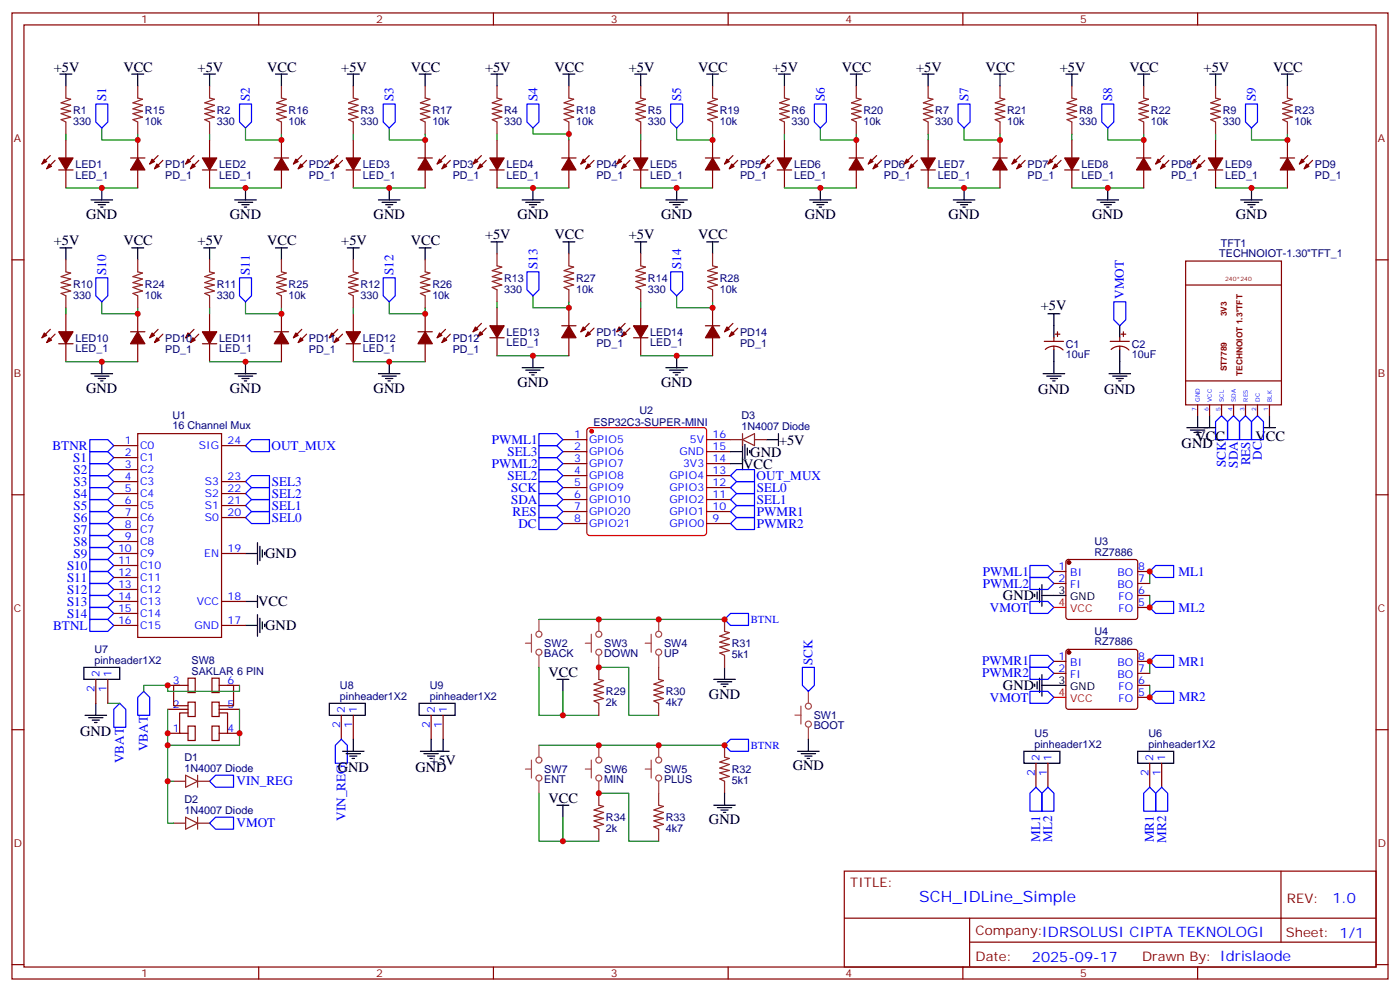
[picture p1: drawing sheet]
<svg xmlns="http://www.w3.org/2000/svg" width="412mm" height="292mm" viewBox="0 0 412 292" stroke-linecap="round" stroke-linejoin="round" font-family="sans-serif">
<g fill="none" stroke="#870000" stroke-width=".35">
<path d="M3.5 3.8h405.4v284.3h-405.4zM7.1 7.3h398.2v277.3h-398.2zM76.2 3.8v3.5M145.3 3.8v3.5M214.5 3.8v3.5M283.6 3.8v3.5M352.8 3.8v3.5M14.8 45.8l-2.5 2.5M16.2 47.2l-2.4 2.5M17.3 50h4.2M19.4 41.2v5.3M19.4 50v5.3"/>
<path d="M38.5 46.5h4.2M40.6 41.2v5.3M40.6 50v5.3M46.6 45.8l-2.5 2.5M48 47.2l-2.5 2.5M57.1 45.8l-2.4 2.5M58.6 47.2l-2.5 2.5M59.6 50h4.3M61.7 41.2v5.3M61.7 50v5.3M80.8 46.5h4.2M82.9 41.2v5.3"/>
<path d="M82.9 50v5.3M88.9 45.8l-2.5 2.5M90.3 47.2l-2.5 2.5M99.5 45.8l-2.5 2.5M100.9 47.2l-2.5 2.5M102 50h4.2M104.1 41.2v5.3M104.1 50v5.3M123.1 46.5h4.3M125.2 41.2v5.3M125.2 50v5.3M131.2 45.8l-2.4 2.5"/>
<path d="M132.6 47.2l-2.4 2.5M141.8 45.8l-2.5 2.5M143.2 47.2l-2.4 2.5M144.3 50h4.2M146.4 41.2v5.3M146.4 50v5.3M165.5 46.5h4.2M167.6 41.2v5.3M167.6 50v5.3M173.6 45.8l-2.5 2.5M175 47.2l-2.5 2.5M184.1 45.8l-2.4 2.5"/>
<path d="M185.6 47.2l-2.5 2.5M186.6 50h4.3M188.7 41.2v5.3M188.7 50v5.3M207.8 46.5h4.2M209.9 41.2v5.3M209.9 50v5.3M215.9 45.8l-2.5 2.5M217.3 47.2l-2.5 2.5M226.5 45.8l-2.5 2.5M227.9 47.2l-2.5 2.5M229 50h4.2"/>
<path d="M231.1 41.2v5.3M231.1 50v5.3M250.1 46.5h4.3M252.2 41.2v5.3M252.2 50v5.3M258.2 45.8l-2.4 2.5M259.6 47.2l-2.4 2.5M268.8 45.8l-2.5 2.5M270.2 47.2l-2.4 2.5M271.3 50h4.2M273.4 41.2v5.3M273.4 50v5.3"/>
<path d="M292.5 46.5h4.2M294.6 41.2v5.3M294.6 50v5.3M300.6 45.8l-2.5 2.5M302 47.2l-2.5 2.5M311.1 45.8l-2.4 2.5M312.6 47.2l-2.5 2.5M313.6 50h4.3M315.7 41.2v5.3M315.7 50v5.3M334.8 46.5h4.2M336.9 41.2v5.3"/>
<path d="M336.9 50v5.3M342.9 45.8l-2.5 2.5M344.3 47.2l-2.5 2.5M353.5 45.8l-2.5 2.5M354.9 47.2l-2.5 2.5M356 50h4.2M358.1 41.2v5.3M358.1 50v5.3M377.1 46.5h4.3M379.2 41.2v5.3M379.2 50v5.3M385.2 45.8l-2.4 2.5"/>
<path d="M386.6 47.2l-2.4 2.5M3.5 76.5h3.6M349.2 76.8h28.3v42.4h-28.3zM405.3 76.5h3.6M14.8 96.9l-2.5 2.5M16.2 98.4l-2.4 2.4M19.4 92.4v5.2M38.5 97.6h4.2M40.6 92.4v5.2M46.6 96.9l-2.5 2.5M48 98.4l-2.5 2.4M57.1 96.9l-2.4 2.5"/>
<path d="M58.6 98.4l-2.5 2.4M61.7 92.4v5.2M80.8 97.6h4.2M82.9 92.4v5.2M88.9 96.9l-2.5 2.5M90.3 98.4l-2.5 2.4M99.5 96.9l-2.5 2.5M100.9 98.4l-2.5 2.4M104.1 92.4v5.2M123.1 97.6h4.3M125.2 92.4v5.2M131.2 96.9l-2.4 2.5"/>
<path d="M132.6 98.4l-2.4 2.4M141.8 95.2l-2.5 2.4M143.2 96.6l-2.4 2.5M144.3 99.4h4.2M146.4 90.6v5.3M146.4 99.4v5.3M165.5 95.9h4.2M167.6 90.6v5.3M167.6 99.4v5.3M173.6 95.2l-2.5 2.4M175 96.6l-2.5 2.5M184.1 95.2l-2.4 2.4"/>
<path d="M185.6 96.6l-2.5 2.5M186.6 99.4h4.3M188.7 90.6v5.3M188.7 99.4v5.3M207.8 95.9h4.2M209.9 90.6v5.3M209.9 99.4v5.3M215.9 95.2l-2.5 2.4M217.3 96.6l-2.5 2.5M310.4 99.4v1.1M310.8 98.4h1.4M311.5 97.6v1.5"/>
<path d="M329.8 99.4v1.1M330.2 98.4h1.4M330.9 97.6v1.5M349.2 83.9h28.3M17.3 101.2h4.2M19.4 101.2v5.3M40.6 101.2v5.3M59.6 101.2h4.3M61.7 101.2v5.3M82.9 101.2v5.3M102 101.2h4.2M104.1 101.2v5.3"/>
<path d="M125.2 101.2v5.3M307.6 100.5h5.7M307.9 102.9a3.8 3.8 0 0 1 5.3 .1M310.4 101.9v1M327 100.5h5.7M327.3 102.9a3.8 3.8 0 0 1 5.3 .1M329.8 101.9v1M349.2 112.1h28.3M352.8 119.2v3.1M356.3 119.2v3.1M359.8 119.2v3.1M363.4 119.2v3.1"/>
<path d="M366.9 119.2v3.1M370.4 119.2v3.1M373.9 119.2v3.1M33.5 131.2h7.1M33.5 134.7h7.1M33.5 138.2h7.1M65.3 131.2h7M165.8 129.4h7.1M165.8 132.9h7.1M165.8 136.5h7.1M165.8 140h7.1M208.1 129.4h7.1"/>
<path d="M208.1 132.9h7.1M208.1 136.5h7.1M208.1 140h7.1M3.5 145.6h3.6M33.5 141.7h7.1M33.5 145.3h7.1M33.5 148.8h7.1M33.5 152.3h7.1M33.5 155.9h7.1M33.5 159.4h7.1M65.3 141.7h7M65.3 145.3h7"/>
<path d="M65.3 148.8h7M65.3 152.3h7M165.8 143.5h7.1M165.8 147h7.1M165.8 150.6h7.1M165.8 154.1h7.1M208.1 143.5h7.1M208.1 147h7.1M208.1 150.6h7.1M208.1 154.1h7.1M405.3 145.6h3.6M33.5 162.9h7.1"/>
<path d="M33.5 166.4h7.1M33.5 170h7.1M33.5 173.5h7.1M33.5 177h7.1M65.3 162.9h7M65.3 177h7M310.4 168.2h3.6M310.4 171.7h3.6M314.2 164.9l.5-.2h19.7l.5 .2 .2 .5v16.2l-.2 .5-.5 .2h-19.7l-.5-.2-.2-.5v-16.2zM335.1 168.2h3.6M335.1 171.7h3.6M335.1 178.8h3.6"/>
<path d="M335.1 175.3h3.6M28.2 200v7M31.7 200v7M33.5 180.6h7.1M33.5 184.1h7.1M55.4 199.6h2.1v4.2h-2.1zM62.4 199.6h2.2v4.2h-2.2zM65.3 184.1h7M310.4 194.7h3.6M310.4 198.2h3.6M314.2 191.3l.5-.2h19.7l.5 .2 .2 .5v16.3l-.2 .5-.5 .2h-19.7l-.5-.3-.2-.4v-16.3zM335.1 194.7h3.6"/>
<path d="M335.1 198.2h3.6M3.5 214.8h3.6M49.4 208.8h6M49.4 201.7h3.5M49.4 215.8h3.5M55.4 206.7h2.1v4.2h-2.1zM55.4 213.7h2.1v4.2h-2.1zM55.4 201.7h-4.2v6h4.2M55.4 209.8h-2.5v6h2.5M62.4 213.7h2.2v4.2h-2.2zM62.4 206.7h2.2v4.2h-2.2zM64.6 209.8h2.4v6h-2.4"/>
<path d="M64.6 201.7h4.2v6h-4.2M64.6 208.8h6M67 201.7h3.6M67 215.8h3.6M100.5 210.5v7.1M104.1 210.5v7.1M127 210.5v7.1M130.5 210.5v7.1M335.1 201.7h3.6M335.1 205.2h3.6M405.3 214.8h3.6M305.2 224.6v7.1"/>
<path d="M308.7 224.6v7.1M338.7 224.6v7.1M342.2 224.6v7.1M248.7 256.4h156.6v28.2h-156.6zM377.3 256.4v20.9M248.7 270.2h156.5M285.6 277.3h119.6M285.6 270.2v14.2M3.5 283.9h3.6M76.2 284.6v3.5M145.3 284.6v3.5M214.5 284.6v3.5"/>
<path d="M283.6 284.6v3.5M352.8 284.6v3.5M405.3 283.9h3.6"/>
</g>
<g fill="#870000" stroke="#870000" stroke-width=".35">
<path d="M17.3 46.5h4.2l-2.1 3.5z"/>
<path d="M14.5 48.3l.7 .7-1.4 .7z"/>
<path d="M13.1 46.8l.7 .8-1.5 .7z"/>
<path d="M59.6 46.5h4.3l-2.2 3.5z"/>
<path d="M56.8 48.3l.7 .7-1.4 .7z"/>
<path d="M55.4 46.8l.7 .8-1.4 .7z"/>
<path d="M102 46.5h4.2l-2.1 3.5z"/>
<path d="M99.1 48.3l.7 .7-1.4 .7z"/>
<path d="M97.7 46.8l.7 .8-1.4 .7z"/>
<path d="M144.3 46.5h4.2l-2.1 3.5z"/>
<path d="M141.5 48.3l.7 .7-1.4 .7z"/>
<path d="M140.1 46.8l.7 .8-1.5 .7z"/>
<path d="M186.6 46.5h4.3l-2.2 3.5z"/>
<path d="M183.8 48.3l.7 .7-1.4 .7z"/>
<path d="M182.4 46.8l.7 .8-1.4 .7z"/>
<path d="M229 46.5h4.2l-2.1 3.5z"/>
<path d="M226.1 48.3l.7 .7-1.4 .7z"/>
<path d="M224.7 46.8l.7 .8-1.4 .7z"/>
<path d="M271.3 46.5h4.2l-2.1 3.5z"/>
<path d="M268.5 48.3l.7 .7-1.4 .7z"/>
<path d="M267.1 46.8l.7 .8-1.5 .7z"/>
<path d="M313.6 46.5h4.3l-2.2 3.5z"/>
<path d="M310.8 48.3l.7 .7-1.4 .7z"/>
<path d="M309.4 46.8l.7 .8-1.4 .7z"/>
<path d="M356 46.5h4.2l-2.1 3.5z"/>
<path d="M353.1 48.3l.7 .7-1.4 .7z"/>
<path d="M351.7 46.8l.7 .8-1.4 .7z"/>
<path d="M17.3 97.6h4.2l-2.1 3.6z"/>
<path d="M14.5 99.4l.7 .7-1.4 .7z"/>
<path d="M13.1 98l.7 .7-1.5 .7z"/>
<path d="M59.6 97.6h4.3l-2.2 3.6z"/>
<path d="M56.8 99.4l.7 .7-1.4 .7z"/>
<path d="M55.4 98l.7 .7-1.4 .7z"/>
<path d="M102 97.6h4.2l-2.1 3.6z"/>
<path d="M99.1 99.4l.7 .7-1.4 .7z"/>
<path d="M97.7 98l.7 .7-1.4 .7z"/>
<path d="M144.3 95.9h4.2l-2.1 3.5z"/>
<path d="M141.5 97.6l.7 .8-1.4 .7z"/>
<path d="M140.1 96.2l.7 .7-1.5 .7z"/>
<path d="M186.6 95.9h4.3l-2.2 3.5z"/>
<path d="M183.8 97.6l.7 .8-1.4 .7z"/>
<path d="M182.4 96.2l.7 .7-1.4 .7z"/>
<path d="M40.6 46.5l2.1 3.5h-4.2z"/>
<path d="M46.2 48.3l.7 .7-1.4 .7z"/>
<path d="M44.8 46.8l.7 .8-1.4 .7z"/>
<path d="M82.9 46.5l2.1 3.5h-4.2z"/>
<path d="M88.5 48.3l.8 .7-1.5 .7z"/>
<path d="M87.1 46.8l.7 .8-1.4 .7z"/>
<path d="M125.2 46.5l2.2 3.5h-4.3z"/>
<path d="M130.9 48.3l.7 .7-1.4 .7z"/>
<path d="M129.5 46.8l.7 .8-1.4 .7z"/>
<path d="M167.6 46.5l2.1 3.5h-4.2z"/>
<path d="M173.2 48.3l.7 .7-1.4 .7z"/>
<path d="M171.8 46.8l.7 .8-1.4 .7z"/>
<path d="M209.9 46.5l2.1 3.5h-4.2z"/>
<path d="M215.5 48.3l.8 .7-1.5 .7z"/>
<path d="M214.1 46.8l.7 .8-1.4 .7z"/>
<path d="M252.2 46.5l2.2 3.5h-4.3z"/>
<path d="M257.9 48.3l.7 .7-1.4 .7z"/>
<path d="M256.5 46.8l.7 .8-1.4 .7z"/>
<path d="M294.6 46.5l2.1 3.5h-4.2z"/>
<path d="M300.2 48.3l.7 .7-1.4 .7z"/>
<path d="M298.8 46.8l.7 .8-1.4 .7z"/>
<path d="M336.9 46.5l2.1 3.5h-4.2z"/>
<path d="M342.5 48.3l.8 .7-1.5 .7z"/>
<path d="M341.1 46.8l.7 .8-1.4 .7z"/>
<path d="M379.2 46.5l2.2 3.5h-4.3z"/>
<path d="M384.9 48.3l.7 .7-1.4 .7z"/>
<path d="M383.5 46.8l.7 .8-1.4 .7z"/>
<path d="M40.6 97.6l2.1 3.6h-4.2z"/>
<path d="M46.2 99.4l.7 .7-1.4 .7z"/>
<path d="M44.8 98l.7 .7-1.4 .7z"/>
<path d="M82.9 97.6l2.1 3.6h-4.2z"/>
<path d="M88.5 99.4l.8 .7-1.5 .7z"/>
<path d="M87.1 98l.7 .7-1.4 .7z"/>
<path d="M125.2 97.6l2.2 3.6h-4.3z"/>
<path d="M130.9 99.4l.7 .7-1.4 .7z"/>
<path d="M129.5 98l.7 .7-1.4 .7z"/>
<path d="M167.6 95.9l2.1 3.5h-4.2z"/>
<path d="M173.2 97.6l.7 .8-1.4 .7z"/>
<path d="M171.8 96.2l.7 .7-1.4 .7z"/>
<path d="M209.9 95.9l2.1 3.5h-4.2z"/>
<path d="M215.5 97.6l.8 .8-1.5 .7z"/>
<path d="M214.1 96.2l.7 .7-1.4 .7z"/>
<circle cx="314.9" cy="165.6" r=".53"/>
<circle cx="314.9" cy="192" r=".53"/>
</g>
<g fill="none" stroke="#000" stroke-width=".35">
<path d="M17.6 21.8h3.6M19.4 21.8v3.5M38.8 21.8h3.5M40.6 21.8v3.5M60 21.8h3.5M61.7 21.8v3.5M81.1 21.8h3.6M82.9 21.8v3.5M102.3 21.8h3.5M104.1 21.8v3.5M123.5 21.8h3.5M125.2 21.8v3.5"/>
<path d="M144.6 21.8h3.6M146.4 21.8v3.5M165.8 21.8h3.5M167.6 21.8v3.5M187 21.8h3.5M188.7 21.8v3.5M208.1 21.8h3.6M209.9 21.8v3.5M229.3 21.8h3.5M231.1 21.8v3.5M250.5 21.8h3.5M252.2 21.8v3.5"/>
<path d="M271.6 21.8h3.6M273.4 21.8v3.5M292.8 21.8h3.5M294.6 21.8v3.5M314 21.8h3.5M315.7 21.8v3.5M335.1 21.8h3.6M336.9 21.8v3.5M356.3 21.8h3.5M358.1 21.8v3.5M377.5 21.8h3.5M379.2 21.8v3.5"/>
<path d="M26.8 58.8h6.4M27.9 59.5h4.2M30 55.3v3.5M69.1 58.8h6.4M70.2 59.5h4.2M72.3 55.3v3.5M111.5 58.8h6.3M112.5 59.5h4.3M114.7 55.3v3.5M153.8 58.8h6.4M154.9 59.5h4.2M157 55.3v3.5"/>
<path d="M196.1 58.8h6.4M197.2 59.5h4.2M199.3 55.3v3.5M238.5 58.8h6.3M239.5 59.5h4.3M241.7 55.3v3.5M280.8 58.8h6.4M281.9 59.5h4.2M284 55.3v3.5M323.1 58.8h6.4M324.2 59.5h4.2M326.3 55.3v3.5"/>
<path d="M365.5 58.8h6.3M366.5 59.5h4.3M368.7 55.3v3.5M17.6 73h3.6M19.4 73v3.5M28.9 60.3h2.1M29.6 61h.7M38.8 73h3.5M40.6 73v3.5M60 73h3.5M61.7 73v3.5M71.3 60.3h2.1"/>
<path d="M72 61h.7M81.1 73h3.6M82.9 73v3.5M102.3 73h3.5M104.1 73v3.5M113.6 60.3h2.1M114.3 61h.7M123.5 73h3.5M125.2 73v3.5M144.6 71.2h3.6M146.4 71.2v3.5M155.9 60.3h2.1"/>
<path d="M156.6 61h.7M165.8 71.2h3.5M167.6 71.2v3.5M187 71.2h3.5M188.7 71.2v3.5M198.3 60.3h2.1M199 61h.7M208.1 71.2h3.6M209.9 71.2v3.5M240.6 60.3h2.1M241.3 61h.7M282.9 60.3h2.1"/>
<path d="M283.6 61h.7M325.3 60.3h2.1M326 61h.7M367.6 60.3h2.1M368.3 61h.7M308.7 92.4h3.5M310.4 92.4v7M329.8 95.9v3.5M26.8 110h6.4M27.9 110.7h4.2M28.9 111.4h2.1M29.6 112.1h.7"/>
<path d="M30 106.5v3.5M69.1 110h6.4M70.2 110.7h4.2M71.3 111.4h2.1M72 112.1h.7M72.3 106.5v3.5M111.5 110h6.3M112.5 110.7h4.3M113.6 111.4h2.1M114.3 112.1h.7M114.7 106.5v3.5M153.8 108.2h6.4"/>
<path d="M154.9 108.9h4.2M155.9 109.6h2.1M156.6 110.3h.7M157 104.7v3.5M196.1 108.2h6.4M197.2 108.9h4.2M198.3 109.6h2.1M199 110.3h.7M199.3 104.7v3.5M307.3 110h6.3M308.3 110.7h4.3M309.4 111.4h2.1"/>
<path d="M310.1 112.1h.7M310.4 102.9v7.1M326.7 110h6.3M327.7 110.7h4.3M328.8 111.4h2.1M329.5 112.1h.7M329.8 102.9v7.1M215.2 132.9h3.5M215.2 136.5h3.5M218.7 129.8v8.4M219.4 130.8v4.2M220.1 131.9v2.1"/>
<path d="M220.8 132.6v.7M225.8 129.4h3.5M229.3 127.6v3.6M349.6 125.9h8.5M350.7 126.6h4.2M351.7 127.3h2.1M352.4 128h.7M352.8 122.3v3.6M356.3 122.3v3.6M372.2 125.9h3.5M373.9 122.3v3.6M75.8 159.7v6.4"/>
<path d="M72.3 177h3.5M72.3 162.9h3.5M75.8 175.3v3.5M76.6 160.8v4.2M77.3 161.9v2.1M78 162.6v.7M304.8 174.9v.7M305.5 174.2v2.1M306.2 173.1v4.3M306.9 175.3h7.1M306.9 172.1v6.3M24.7 196.4h10.6v3.6h-10.6z"/>
<path d="M72.3 184.1h3.5M75.8 180.9v6.4M76.6 182v4.2M77.3 183v2.1M78 183.7v.7M164 200h3.6M165.8 200v3.5M210.3 200h6.3M213.4 196.4v3.6M306.2 199.6v4.2M306.9 198.5v6.4M25 210.5h6.4"/>
<path d="M26.1 211.2h4.2M27.2 211.9h2.1M27.9 212.7h.7M28.2 207v3.5M97 207h10.6v3.5h-10.6zM104.1 217.6v3.5M123.5 207h10.6v3.5h-10.6zM127 217.6v3.5M130.5 217.6v3.5M211.3 200.7h4.2M212.4 201.4h2.1M213.1 202.1h.7"/>
<path d="M238.1 217.6v3.5M304.8 201.4v.7M305.5 200.7v2.1M306.9 201.7h7.1M100.9 221.1h6.3M102 221.8h4.2M103 222.5h2.1M103.7 223.2h.7M123.8 221.1h8.5M124.9 221.8h4.2M125.9 222.5h2.2M126.6 223.2h.8"/>
<path d="M164 237h3.6M165.8 237v3.5M210.3 237h6.3M211.3 237.7h4.2M212.4 238.4h2.1M213.1 239.1h.7M213.4 233.5v3.5M234.9 221.1h6.4M236 221.8h4.2M237.1 222.5h2.1M237.8 223.2h.7M301.6 221.1h10.6v3.5h-10.6z"/>
<path d="M335.1 221.1h10.6v3.5h-10.6z"/>
</g>
<g fill="none" stroke="#008700" stroke-width=".35">
<path d="M19.4 39.4v1.8M30 37.7v3.5h10.6v-1.8M61.7 39.4v1.8M72.3 37.7v3.5h10.6v-1.8M104.1 39.4v1.8M114.7 37.7v3.5h10.5v-1.8M146.4 39.4v1.8M157 37.7v1.7h10.6v1.8M188.7 39.4v1.8M199.3 37.7v3.5h10.6v-1.8M231.1 39.4v1.8M241.7 37.7v3.5h10.5v-1.8"/>
<path d="M273.4 39.4v1.8M284 37.7v3.5h10.6v-1.8M315.7 39.4v1.8M326.3 37.7v3.5h10.6v-1.8M358.1 39.4v1.8M368.7 37.7v3.5h10.5v-1.8M19.4 55.3h21.2M61.7 55.3h21.2M104.1 55.3h21.1M146.4 55.3h21.2M188.7 55.3h21.2M231.1 55.3h21.1"/>
<path d="M273.4 55.3h21.2M315.7 55.3h21.2M358.1 55.3h21.1M19.4 90.6v1.8M30 88.8v3.6h10.6v-1.8M61.7 90.6v1.8M72.3 88.8v3.6h10.6v-1.8M104.1 90.6v1.8M114.7 88.8v3.6h10.5v-1.8M146.4 88.8v1.8M157 87.1v3.5h10.6v-1.8M188.7 88.8v1.8"/>
<path d="M199.3 87.1v3.5h10.6v-1.8M19.4 106.5h21.2M61.7 106.5h21.2M104.1 106.5h21.1M146.4 104.7h21.2M188.7 104.7h21.2M338.7 168.2v3.5M338.7 175.3v3.5M158.7 196.4v14.1h7.1M158.7 182.3h54.7M176.4 196.4h8.8v14.1h8.8M338.7 194.7v3.5"/>
<path d="M31.7 207h3.6M49.4 208.8v10.6h21.2v-10.6M49.4 219.4v10.5h1.8M70.6 201.7v1.8h-21.2v-1.8h-7.1v1.8M158.7 219.4h54.7M165.8 203.5v7h10.6M338.7 201.7v3.5M49.4 229.9v12.4h1.8M158.7 233.5v14.1h7.1M176.4 233.5h8.8v14.1h8.8M165.8 240.5v7.1h10.6"/>
</g>
<g fill="none" stroke="#00f" stroke-width=".35">
<path d="M28.2 30.6h3.5v5.3l-1.7 1.8-1.8-1.8zM70.6 30.6h3.5v5.3l-1.8 1.8-1.7-1.8zM112.9 30.6h3.5v5.3l-1.7 1.8-1.8-1.8zM155.2 30.6h3.5v5.3l-1.7 1.8-1.8-1.8zM197.6 30.6h3.5v5.3l-1.8 1.8-1.7-1.8zM239.9 30.6h3.5v5.3l-1.7 1.8-1.8-1.8zM282.2 30.6h3.6v5.3l-1.8 1.8-1.8-1.8zM324.6 30.6h3.5v5.3l-1.8 1.8-1.7-1.8zM366.9 30.6h3.5v5.3l-1.7 1.8-1.8-1.8zM28.2 81.8h3.5v5.3l-1.7 1.7-1.8-1.7zM70.6 81.8h3.5v5.3l-1.8 1.7-1.7-1.7zM112.9 81.8h3.5v5.3l-1.7 1.7-1.8-1.7z"/>
<path d="M155.2 80h3.5v5.3l-1.7 1.8-1.8-1.8zM197.6 80h3.5v5.3l-1.8 1.8-1.7-1.8zM328.1 88.8h3.5v5.3l-1.8 1.8-1.7-1.8zM26.5 132.9h5.2l1.8 1.8-1.8 1.8h-5.2zM26.5 136.5h5.2l1.8 1.7-1.8 1.8h-5.2zM26.5 140h5.2l1.8 1.7-1.8 1.8h-5.2zM26.5 129.4h5.2l1.8 1.8-1.8 1.7h-5.2zM72.3 131.2l1.8-1.8h5.3v3.5h-5.3zM158.7 138.2h5.3l1.8 1.8-1.8 1.7h-5.3zM158.7 131.2h5.3l1.8 1.7-1.8 1.8h-5.3zM158.7 134.7h5.3l1.8 1.8-1.8 1.7h-5.3zM158.7 127.6h5.3l1.8 1.8-1.8 1.8h-5.3z"/>
<path d="M215.2 140l1.8-1.8h5.2v3.5h-5.2zM358.1 124.1l1.7-1.8 1.8 1.8v5.3h-3.5zM363.4 122.3l1.7 1.8v5.3h-3.5v-5.3zM365.1 124.1l1.8-1.8 1.8 1.8v5.3h-3.6zM370.4 122.3l1.8 1.8v5.3h-3.5v-5.3zM26.5 150.6h5.2l1.8 1.7-1.8 1.8h-5.2zM26.5 147h5.2l1.8 1.8-1.8 1.8h-5.2zM26.5 143.5h5.2l1.8 1.8-1.8 1.7h-5.2zM26.5 157.6h5.2l1.8 1.8-1.8 1.7h-5.2zM26.5 154.1h5.2l1.8 1.8-1.8 1.7h-5.2zM72.3 141.7l1.8-1.7h5.3v3.5h-5.3zM72.3 145.3l1.8-1.8h5.3v3.5h-5.3z"/>
<path d="M72.3 152.3l1.8-1.7h5.3v3.5h-5.3zM72.3 148.8l1.8-1.8h5.3v3.6h-5.3zM158.7 152.3h5.3l1.8 1.8-1.8 1.8h-5.3zM158.7 148.8h5.3l1.8 1.8-1.8 1.7h-5.3zM158.7 141.7h5.3l1.8 1.8-1.8 1.8h-5.3zM158.7 145.3h5.3l1.8 1.7-1.8 1.8h-5.3zM215.2 147l1.8-1.7h5.2v3.5h-5.2zM215.2 143.5l1.8-1.8h5.2v3.6h-5.2zM215.2 150.6l1.8-1.8h5.2v3.5h-5.2zM215.2 154.1l1.8-1.8h5.2v3.6h-5.2zM26.5 164.7h5.2l1.8 1.7-1.8 1.8h-5.2zM26.5 168.2h5.2l1.8 1.8-1.8 1.7h-5.2z"/>
<path d="M26.5 171.7h5.2l1.8 1.8-1.8 1.8h-5.2zM26.5 161.1h5.2l1.8 1.8-1.8 1.8h-5.2zM26.5 178.8h5.2l1.8 1.8-1.8 1.7h-5.2zM26.5 175.3h5.2l1.8 1.7-1.8 1.8h-5.2zM303.4 170h5.3l1.7 1.7-1.7 1.8h-5.3zM303.4 166.4h5.3l1.7 1.8-1.7 1.8h-5.3zM303.4 177h5.3l1.7 1.8-1.7 1.8h-5.3zM338.7 168.2l1.7-1.8h5.3v3.6h-5.3zM340.4 177h5.3v3.6h-5.3l-1.7-1.8zM26.5 182.3h5.2l1.8 1.8-1.8 1.7h-5.2zM215.2 180.6h5.3v3.5h-5.3l-1.8-1.8zM236.4 196.4h3.5v5.3l-1.8 1.8-1.7-1.8z"/>
<path d="M303.4 196.4h5.3l1.7 1.8-1.7 1.8h-5.3zM303.4 192.9h5.3l1.7 1.8-1.7 1.7h-5.3zM340.4 192.9h5.3v3.5h-5.3l-1.7-1.7zM35.3 207l1.7 1.8v5.3h-3.5v-5.3zM42.3 203.5l1.8 1.7v5.3h-3.5v-5.3zM100.5 217.6l1.8 1.8v5.2h-3.5v-5.2zM213.4 219.4l1.8-1.8h5.3v3.5h-5.3zM303.4 203.5h5.3l1.7 1.7-1.7 1.8h-5.3zM340.4 203.5h5.3v3.5h-5.3l-1.7-1.8zM61.7 229.9l1.8-1.7h5.3v3.5h-5.3zM303.4 233.5l1.8-1.8 1.7 1.8v5.3h-3.5zM306.9 233.5l1.8-1.8 1.7 1.8v5.3h-3.5z"/>
<path d="M336.9 233.5l1.8-1.8 1.7 1.8v5.3h-3.5zM340.4 233.5l1.8-1.8 1.8 1.8v5.3h-3.6zM61.7 242.3l1.8-1.8h5.3v3.6h-5.3z"/>
</g>
<g fill="none" stroke="#8c2424" stroke-width=".35">
<path d="M19.4 25.3v3.6l1.4 .3-2.8 1.1 2.8 .7-2.8 1 2.8 .7-2.8 .7 2.8 1.1-2.8 .7 1.4 .7v3.5M40.6 25.3v3.6l1.4 .3-2.8 1.1 2.8 .7-2.8 1 2.8 .7-2.8 .7 2.8 1.1-2.8 .7 1.4 .7v3.5M61.7 25.3v3.6l1.4 .3-2.8 1.1 2.8 .7-2.8 1 2.8 .7-2.8 .7 2.8 1.1-2.8 .7 1.4 .7v3.5M82.9 25.3v3.6l1.4 .3-2.8 1.1 2.8 .7-2.8 1 2.8 .7-2.8 .7 2.8 1.1-2.8 .7 1.4 .7v3.5M104.1 25.3v3.6l1.4 .3-2.8 1.1 2.8 .7-2.8 1 2.8 .7-2.8 .7 2.8 1.1-2.8 .7 1.4 .7v3.5M125.2 25.3v3.6l1.4 .3-2.8 1.1 2.8 .7-2.8 1 2.8 .7-2.8 .7 2.8 1.1-2.8 .7 1.4 .7v3.5M146.4 25.3v3.6l1.4 .3-2.8 1.1 2.8 .7-2.8 1 2.8 .7-2.8 .7 2.8 1.1-2.8 .7 1.4 .7v3.5M167.6 25.3v3.6l1.4 .3-2.8 1.1 2.8 .7-2.8 1 2.8 .7-2.8 .7 2.8 1.1-2.8 .7 1.4 .7v3.5M188.7 25.3v3.6l1.4 .3-2.8 1.1 2.8 .7-2.8 1 2.8 .7-2.8 .7 2.8 1.1-2.8 .7 1.4 .7v3.5M209.9 25.3v3.6l1.4 .3-2.8 1.1 2.8 .7-2.8 1 2.8 .7-2.8 .7 2.8 1.1-2.8 .7 1.4 .7v3.5M231.1 25.3v3.6l1.4 .3-2.8 1.1 2.8 .7-2.8 1 2.8 .7-2.8 .7 2.8 1.1-2.8 .7 1.4 .7v3.5M252.2 25.3v3.6l1.4 .3-2.8 1.1 2.8 .7-2.8 1 2.8 .7-2.8 .7 2.8 1.1-2.8 .7 1.4 .7v3.5"/>
<path d="M273.4 25.3v3.6l1.4 .3-2.8 1.1 2.8 .7-2.8 1 2.8 .7-2.8 .7 2.8 1.1-2.8 .7 1.4 .7v3.5M294.6 25.3v3.6l1.4 .3-2.8 1.1 2.8 .7-2.8 1 2.8 .7-2.8 .7 2.8 1.1-2.8 .7 1.4 .7v3.5M315.7 25.3v3.6l1.4 .3-2.8 1.1 2.8 .7-2.8 1 2.8 .7-2.8 .7 2.8 1.1-2.8 .7 1.4 .7v3.5M336.9 25.3v3.6l1.4 .3-2.8 1.1 2.8 .7-2.8 1 2.8 .7-2.8 .7 2.8 1.1-2.8 .7 1.4 .7v3.5M358.1 25.3v3.6l1.4 .3-2.8 1.1 2.8 .7-2.8 1 2.8 .7-2.8 .7 2.8 1.1-2.8 .7 1.4 .7v3.5M379.2 25.3v3.6l1.4 .3-2.8 1.1 2.8 .7-2.8 1 2.8 .7-2.8 .7 2.8 1.1-2.8 .7 1.4 .7v3.5M19.4 76.5v3.5l1.4 .4-2.8 1 2.8 .7-2.8 1.1 2.8 .7-2.8 .7 2.8 1.1-2.8 .7 1.4 .7v3.5M40.6 76.5v3.5l1.4 .4-2.8 1 2.8 .7-2.8 1.1 2.8 .7-2.8 .7 2.8 1.1-2.8 .7 1.4 .7v3.5M61.7 76.5v3.5l1.4 .4-2.8 1 2.8 .7-2.8 1.1 2.8 .7-2.8 .7 2.8 1.1-2.8 .7 1.4 .7v3.5M82.9 76.5v3.5l1.4 .4-2.8 1 2.8 .7-2.8 1.1 2.8 .7-2.8 .7 2.8 1.1-2.8 .7 1.4 .7v3.5M104.1 76.5v3.5l1.4 .4-2.8 1 2.8 .7-2.8 1.1 2.8 .7-2.8 .7 2.8 1.1-2.8 .7 1.4 .7v3.5M125.2 76.5v3.5l1.4 .4-2.8 1 2.8 .7-2.8 1.1 2.8 .7-2.8 .7 2.8 1.1-2.8 .7 1.4 .7v3.5"/>
<path d="M146.4 74.7v3.5l1.4 .4-2.8 1.1 2.8 .7-2.8 1 2.8 .7-2.8 .7 2.8 1.1-2.8 .7 1.4 .7v3.5M167.6 74.7v3.5l1.4 .4-2.8 1.1 2.8 .7-2.8 1 2.8 .7-2.8 .7 2.8 1.1-2.8 .7 1.4 .7v3.5M188.7 74.7v3.5l1.4 .4-2.8 1.1 2.8 .7-2.8 1 2.8 .7-2.8 .7 2.8 1.1-2.8 .7 1.4 .7v3.5M209.9 74.7v3.5l1.4 .4-2.8 1.1 2.8 .7-2.8 1 2.8 .7-2.8 .7 2.8 1.1-2.8 .7 1.4 .7v3.5M215.2 129.4h3.5M218.7 127.6v3.6M218.7 129.4l3.5-1.8v3.6zM222.2 129.4h3.6M176.4 196.4v3.6l1.4 .3-2.8 1.1 2.8 .7-2.8 1 2.8 .7-2.8 .7 2.8 1.1-2.8 .7 1.4 .7v3.5M194 196.4v3.6l1.4 .3-2.8 1.1 2.8 .7-2.8 1 2.8 .7-2.8 .7 2.8 1.1-2.8 .7 1.4 .7v3.5M213.4 182.3v3.5l1.4 .4-2.8 1.1 2.8 .7-2.8 1 2.8 .7-2.8 .7 2.8 1.1-2.8 .7 1.4 .7v3.5M213.4 219.4v3.5l1.4 .3-2.8 1.1 2.8 .7-2.8 1.1 2.8 .7-2.8 .7 2.8 1-2.8 .7 1.4 .7v3.6"/>
<path d="M51.2 229.9h3.5M54.7 228.2l3.5 1.7-3.5 1.8zM58.2 229.9h3.5M58.2 228.2v3.5M176.4 233.5v3.5l1.4 .3-2.8 1.1 2.8 .7-2.8 1.1 2.8 .7-2.8 .7 2.8 1-2.8 .7 1.4 .8v3.5M194 233.5v3.5l1.4 .3-2.8 1.1 2.8 .7-2.8 1.1 2.8 .7-2.8 .7 2.8 1-2.8 .7 1.4 .8v3.5M51.2 242.3h3.5M54.7 240.5l3.5 1.8-3.5 1.8zM58.2 240.5v3.6M58.2 242.3h3.5"/>
</g>
<path d="M173.2 126.1l.5-.2h33.6a.88 .88 0 0 1 .8 .9v29.9a.95 .95 0 0 1-.8 .9h-33.6a.95 .95 0 0 1-.8-.9v-29.9zM310.4 178.8h3.6M310.4 205.2h3.6" fill="none" stroke="#f00" stroke-width=".35"/>
<circle cx="174.3" cy="126.9" r=".35" fill="none" stroke="#f00" stroke-width=".71"/>
<g fill="none" stroke="#a64a4a" stroke-width=".35">
<path d="M154.8 189.3h1.7M156.5 186.7v5.3M158.7 182.3v3.5M158.7 193v3.4M159.6 192a.88 .88 0 0 0-1.2-.8 .88 .88 0 0 0-.2 1.5 .88 .88 0 0 0 1.4-.6M159.6 186.7a.88 .88 0 0 0-1.2-.8 .88 .88 0 0 0-.2 1.5 .88 .88 0 0 0 1.4-.6M172.4 189.3h1.8M174.2 186.7v5.3M176.4 182.3v3.5M176.4 193v3.4M177.3 192a.88 .88 0 0 0-1.3-.8 .88 .88 0 0 0-.1 1.5 .88 .88 0 0 0 1.4-.6M177.3 186.7a.88 .88 0 0 0-1.3-.8 .88 .88 0 0 0-.1 1.5 .88 .88 0 0 0 1.4-.6"/>
<path d="M190.1 189.3h1.7M191.8 186.7v5.3M194 182.3v3.5M194 193v3.4M194.9 192a.88 .88 0 0 0-1.3-.8 .88 .88 0 0 0-.1 1.5 .88 .88 0 0 0 1.4-.6M194.9 186.7a.88 .88 0 0 0-1.3-.8 .88 .88 0 0 0-.1 1.5 .88 .88 0 0 0 1.4-.6M158.7 219.4v3.4M176.4 219.4v3.4M194 219.4v3.4M234.2 210.5h1.7M235.9 207.8v5.3M238.1 203.5v3.5"/>
<path d="M238.1 214.1v3.5M239 213.1a.88 .88 0 0 0-1.3-.8 .88 .88 0 0 0-.1 1.5 .88 .88 0 0 0 1.4-.5M239 207.8a.88 .88 0 0 0-1.3-.8 .88 .88 0 0 0-.1 1.5 .88 .88 0 0 0 1.4-.5M154.8 226.4h1.7M156.5 223.7v5.3M158.7 230v3.5M159.6 229a.88 .88 0 0 0-1.2-.8 .88 .88 0 0 0-.2 1.5 .88 .88 0 0 0 1.4-.5M159.6 223.7a.88 .88 0 0 0-1.2-.8 .88 .88 0 0 0-.2 1.5 .88 .88 0 0 0 1.4-.5M172.4 226.4h1.8M174.2 223.7v5.3M176.4 230v3.5M177.3 229a.88 .88 0 0 0-1.3-.8 .88 .88 0 0 0-.1 1.5 .88 .88 0 0 0 1.4-.5"/>
<path d="M177.3 223.7a.88 .88 0 0 0-1.3-.8 .88 .88 0 0 0-.1 1.5 .88 .88 0 0 0 1.4-.5M190.1 226.4h1.7M191.8 223.7v5.3M194 230v3.5M194.9 229a.88 .88 0 0 0-1.3-.8 .88 .88 0 0 0-.1 1.5 .88 .88 0 0 0 1.4-.5M194.9 223.7a.88 .88 0 0 0-1.3-.8 .88 .88 0 0 0-.1 1.5 .88 .88 0 0 0 1.4-.5"/>
</g>
<path d="M40.6 127.6h24.7v60h-24.7z" fill="none" stroke="#850000" stroke-width=".35"/>
<g fill="#c00">
<circle cx="30" cy="55.3" r=".88"/>
<circle cx="72.3" cy="55.3" r=".88"/>
<circle cx="114.7" cy="55.3" r=".88"/>
<circle cx="157" cy="55.3" r=".88"/>
<circle cx="199.3" cy="55.3" r=".88"/>
<circle cx="241.7" cy="55.3" r=".88"/>
<circle cx="284" cy="55.3" r=".88"/>
<circle cx="326.3" cy="55.3" r=".88"/>
<circle cx="368.7" cy="55.3" r=".88"/>
<circle cx="30" cy="106.5" r=".88"/>
<circle cx="72.3" cy="106.5" r=".88"/>
<circle cx="114.7" cy="106.5" r=".88"/>
<circle cx="157" cy="104.7" r=".88"/>
<circle cx="199.3" cy="104.7" r=".88"/>
<circle cx="167.6" cy="39.4" r=".88"/>
<circle cx="165.8" cy="210.5" r=".88"/>
<circle cx="213.4" cy="182.3" r=".88"/>
<circle cx="176.4" cy="182.3" r=".88"/>
<circle cx="194" cy="182.3" r=".88"/>
<circle cx="176.4" cy="196.4" r=".88"/>
<circle cx="176.4" cy="233.5" r=".88"/>
<circle cx="194" cy="219.4" r=".88"/>
<circle cx="176.4" cy="219.4" r=".88"/>
<circle cx="213.4" cy="219.4" r=".88"/>
<circle cx="165.8" cy="247.6" r=".88"/>
<circle cx="40.6" cy="41.2" r=".88"/>
<circle cx="82.9" cy="41.2" r=".88"/>
<circle cx="125.2" cy="41.2" r=".88"/>
<circle cx="209.9" cy="41.2" r=".88"/>
<circle cx="252.2" cy="41.2" r=".88"/>
<circle cx="294.6" cy="41.2" r=".88"/>
<circle cx="336.9" cy="41.2" r=".88"/>
<circle cx="379.2" cy="41.2" r=".88"/>
<circle cx="40.6" cy="92.4" r=".88"/>
<circle cx="82.9" cy="92.4" r=".88"/>
<circle cx="125.2" cy="92.4" r=".88"/>
<circle cx="167.6" cy="90.6" r=".88"/>
<circle cx="209.9" cy="90.6" r=".88"/>
<circle cx="49.4" cy="201.7" r=".88"/>
<circle cx="70.6" cy="215.8" r=".88"/>
<circle cx="49.4" cy="215.8" r=".88"/>
<circle cx="49.4" cy="219.4" r=".88"/>
<circle cx="49.4" cy="229.9" r=".88"/>
<circle cx="338.7" cy="178.8" r=".88"/>
<circle cx="338.7" cy="168.2" r=".88"/>
<circle cx="338.7" cy="205.2" r=".88"/>
<circle cx="338.7" cy="194.7" r=".88"/>
</g>
<text font-size="4.6" fill="#00f" x="270.8" y="265.4">SCH_IDLine_Simple</text>
<g font-size="4.2">
<text x="15.9" y="21.1">+5V</text>
<text x="36.3" y="21.1">VCC</text>
<text x="58.2" y="21.1">+5V</text>
<text x="78.7" y="21.1">VCC</text>
<text x="100.5" y="21.1">+5V</text>
<text x="121" y="21.1">VCC</text>
<text x="142.9" y="21.1">+5V</text>
<text x="163.3" y="21.1">VCC</text>
<text x="185.2" y="21.1">+5V</text>
<text x="205.7" y="21.1">VCC</text>
<text x="227.5" y="21.1">+5V</text>
<text x="248" y="21.1">VCC</text>
<text x="269.9" y="21.1">+5V</text>
<text x="290.3" y="21.1">VCC</text>
<text x="312.2" y="21.1">+5V</text>
<text x="332.7" y="21.1">VCC</text>
<text x="354.5" y="21.1">+5V</text>
<text x="375" y="21.1">VCC</text>
<text x="25.4" y="64.5">GND</text>
<text x="67.7" y="64.5">GND</text>
<text x="110.1" y="64.5">GND</text>
<text x="152.4" y="64.5">GND</text>
<text x="194.7" y="64.5">GND</text>
<text x="237.1" y="64.5">GND</text>
<text x="279.4" y="64.5">GND</text>
<text x="321.7" y="64.5">GND</text>
<text x="364.1" y="64.5">GND</text>
<text x="142.9" y="70.5">+5V</text>
<text x="163.3" y="70.5">VCC</text>
<text x="185.2" y="70.5">+5V</text>
<text x="205.7" y="70.5">VCC</text>
<text x="15.9" y="72.2">+5V</text>
<text x="36.3" y="72.2">VCC</text>
<text x="58.2" y="72.2">+5V</text>
<text x="78.7" y="72.2">VCC</text>
<text x="100.5" y="72.2">+5V</text>
<text x="121" y="72.2">VCC</text>
<text x="306.6" y="91.3">+5V</text>
<text x="152.4" y="113.9">GND</text>
<text x="194.7" y="113.9">GND</text>
<text x="25.4" y="115.6">GND</text>
<text x="67.7" y="115.6">GND</text>
<text x="110.1" y="115.6">GND</text>
<text x="305.9" y="116.1">GND</text>
<text x="325.3" y="116.1">GND</text>
<text x="229.5" y="130.8">+5V</text>
<text x="348.1" y="131.9">GND</text>
<text x="352.2" y="129.8">VCC</text>
<text x="369.8" y="129.8">VCC</text>
<text x="218.9" y="137.9">VCC</text>
<text x="221" y="134.4">GND</text>
<text x="78.1" y="164.4">GND</text>
<text x="76" y="178.5">VCC</text>
<text x="295.5" y="176.7">GND</text>
<text x="78.1" y="185.5">GND</text>
<text x="161.6" y="199.2">VCC</text>
<text x="295.5" y="203.2">GND</text>
<text x="208.8" y="205.6">GND</text>
<text x="23.6" y="216.6">GND</text>
<text x="99.5" y="227.2">GND</text>
<text x="122.4" y="227.2">GND</text>
<text x="126.7" y="225.1">+5V</text>
<text x="233.5" y="226.8">GND</text>
<text x="161.6" y="236.3">VCC</text>
<text x="208.8" y="242.6">GND</text>
</g>
<g font-size="4.2" fill="#00f">
<text x="392.5" y="265.7">1.0</text>
<text x="304" y="283">2025-09-17</text>
</g>
<g font-size="3.9" fill="#00f">
<text x="31.3" y="29.7" transform="rotate(-90 31.3 29.7)">S1</text>
<text x="73.6" y="29.7" transform="rotate(-90 73.6 29.7)">S2</text>
<text x="116" y="29.7" transform="rotate(-90 116 29.7)">S3</text>
<text x="158.3" y="29.7" transform="rotate(-90 158.3 29.7)">S4</text>
<text x="200.6" y="29.7" transform="rotate(-90 200.6 29.7)">S5</text>
<text x="243" y="29.7" transform="rotate(-90 243 29.7)">S6</text>
<text x="285.3" y="29.7" transform="rotate(-90 285.3 29.7)">S7</text>
<text x="327.6" y="29.7" transform="rotate(-90 327.6 29.7)">S8</text>
<text x="370" y="29.7" transform="rotate(-90 370 29.7)">S9</text>
<text x="31.3" y="80.9" transform="rotate(-90 31.3 80.9)">S10</text>
<text x="73.6" y="80.9" transform="rotate(-90 73.6 80.9)">S11</text>
<text x="116" y="80.9" transform="rotate(-90 116 80.9)">S12</text>
<text x="158.3" y="79.1" transform="rotate(-90 158.3 79.1)">S13</text>
<text x="200.6" y="79.1" transform="rotate(-90 200.6 79.1)">S14</text>
<text x="331" y="87.9" transform="rotate(-90 331 87.9)">VMOT</text>
<text x="144.9" y="130.8">PWML1</text>
<text x="15.5" y="132.4">BTNR</text>
<text x="21.6" y="135.9">S1</text>
<text x="80" y="132.4">OUT_MUX</text>
<text x="144.9" y="137.8">PWML2</text>
<text x="149.5" y="134.3">SEL3</text>
<text x="361.1" y="137.5" transform="rotate(-90 361.1 137.5)">SCK</text>
<text x="364.7" y="137.6" transform="rotate(-90 364.7 137.6)">SDA</text>
<text x="368.2" y="137" transform="rotate(-90 368.2 137)">RES</text>
<text x="371.7" y="135.3" transform="rotate(-90 371.7 135.3)">DC</text>
<text x="21.7" y="139.5">S2</text>
<text x="21.7" y="143">S3</text>
<text x="80.1" y="143">SEL3</text>
<text x="149.5" y="141.3">SEL2</text>
<text x="222.9" y="141.2">OUT_MUX</text>
<text x="21.7" y="146.5">S4</text>
<text x="80.1" y="146.5">SEL2</text>
<text x="150.5" y="148.3">SDA</text>
<text x="150.6" y="144.7">SCK</text>
<text x="223" y="148.3">SEL1</text>
<text x="223" y="144.8">SEL0</text>
<text x="21.7" y="153.6">S6</text>
<text x="21.7" y="150.1">S5</text>
<text x="80.1" y="153.6">SEL0</text>
<text x="80.1" y="150.1">SEL1</text>
<text x="151" y="151.8">RES</text>
<text x="152.7" y="155.4">DC</text>
<text x="223" y="151.9">PWMR1</text>
<text x="223" y="155.5">PWMR2</text>
<text x="21.7" y="160.6">S8</text>
<text x="21.7" y="157.1">S7</text>
<text x="19.7" y="167.7">S10</text>
<text x="21.7" y="164.2">S9</text>
<text x="19.7" y="171.2">S11</text>
<text x="289.5" y="173.1">PWML2</text>
<text x="289.5" y="169.6">PWML1</text>
<text x="347.1" y="169.4">ML1</text>
<text x="19.7" y="174.7">S12</text>
<text x="19.7" y="178.3">S13</text>
<text x="347.2" y="180">ML2</text>
<text x="15.7" y="185.3">BTNL</text>
<text x="19.7" y="181.8">S14</text>
<text x="291.6" y="180.1">VMOT</text>
<text x="239.4" y="195.7" transform="rotate(-90 239.4 195.7)">SCK</text>
<text x="289.3" y="195.8">PWMR1</text>
<text x="347.1" y="195.9">MR1</text>
<text x="289.3" y="199.3">PWMR2</text>
<text x="291.6" y="206.5">VMOT</text>
<text x="347.2" y="206.4">MR2</text>
<text x="43.6" y="221.1" transform="rotate(-90 43.6 221.1)">VBAT</text>
<text x="36.5" y="224.6" transform="rotate(-90 36.5 224.6)">VBAT</text>
<text x="69.7" y="231.2">VIN_REG</text>
<text x="69.7" y="243.5">VMOT</text>
<text x="101.8" y="241.6" transform="rotate(-90 101.8 241.6)">VIN_REG</text>
<text x="306.4" y="247.7" transform="rotate(-90 306.4 247.7)">ML1</text>
<text x="309.9" y="247.8" transform="rotate(-90 309.9 247.8)">ML2</text>
<text x="339.9" y="247.9" transform="rotate(-90 339.9 247.9)">MR1</text>
<text x="343.5" y="248" transform="rotate(-90 343.5 248)">MR2</text>
</g>
<g font-size="3.9" fill="#800">
<text x="250.5" y="261">TITLE:</text>
<text x="379.1" y="265.7">REV:</text>
<text x="287.4" y="275.2">Company:IDRSOLUSI CIPTA TEKNOLOGI</text>
<text x="378.7" y="275.8">Sheet: 1/1</text>
<text x="287.4" y="282.9">Date:</text>
<text x="336.4" y="282.9">Drawn By: Idrislaode</text>
</g>
<g font-size="3.2" fill="#800">
<text x="41.6" y="6.8">1</text>
<text x="110.8" y="6.8">2</text>
<text x="179.9" y="6.8">3</text>
<text x="249.1" y="6.8">4</text>
<text x="318.2" y="6.8">5</text>
<text x="4.1" y="41.9">A</text>
<text x="405.9" y="41.9">A</text>
<text x="4.1" y="111.1">B</text>
<text x="405.9" y="111.1">B</text>
<text x="4.1" y="180.2">C</text>
<text x="405.9" y="180.2">C</text>
<text x="4.1" y="249.3">D</text>
<text x="405.9" y="249.3">D</text>
<text x="41.6" y="287.6">1</text>
<text x="110.8" y="287.6">2</text>
<text x="179.9" y="287.6">3</text>
<text x="249.1" y="287.6">4</text>
<text x="318.2" y="287.6">5</text>
</g>
<g font-size="3.2" fill="#000080">
<text x="21.5" y="33.5">R1</text>
<text x="42.7" y="33.5">R15</text>
<text x="63.9" y="33.5">R2</text>
<text x="85" y="33.5">R16</text>
<text x="106.2" y="33.5">R3</text>
<text x="127.4" y="33.5">R17</text>
<text x="148.5" y="33.5">R4</text>
<text x="169.7" y="33.5">R18</text>
<text x="190.9" y="33.5">R5</text>
<text x="212" y="33.5">R19</text>
<text x="233.2" y="33.5">R6</text>
<text x="254.4" y="33.5">R20</text>
<text x="275.5" y="33.5">R7</text>
<text x="296.7" y="33.5">R21</text>
<text x="317.9" y="33.5">R8</text>
<text x="339" y="33.5">R22</text>
<text x="360.2" y="33.5">R9</text>
<text x="381.4" y="33.5">R23</text>
<text x="21.5" y="36.7">330</text>
<text x="42.7" y="36.7">10k</text>
<text x="63.9" y="36.7">330</text>
<text x="85" y="36.7">10k</text>
<text x="106.2" y="36.7">330</text>
<text x="127.4" y="36.7">10k</text>
<text x="148.5" y="36.7">330</text>
<text x="169.7" y="36.7">10k</text>
<text x="190.9" y="36.7">330</text>
<text x="212" y="36.7">10k</text>
<text x="233.2" y="36.7">330</text>
<text x="254.4" y="36.7">10k</text>
<text x="275.5" y="36.7">330</text>
<text x="296.7" y="36.7">10k</text>
<text x="317.9" y="36.7">330</text>
<text x="339" y="36.7">10k</text>
<text x="360.2" y="36.7">330</text>
<text x="381.4" y="36.7">10k</text>
<text x="22.2" y="52.6">LED_1</text>
<text x="22.2" y="49.4">LED1</text>
<text x="48.7" y="52.6">PD_1</text>
<text x="48.7" y="49.4">PD1</text>
<text x="64.6" y="52.6">LED_1</text>
<text x="64.6" y="49.4">LED2</text>
<text x="91" y="52.6">PD_1</text>
<text x="91" y="49.4">PD2</text>
<text x="106.9" y="52.6">LED_1</text>
<text x="106.9" y="49.4">LED3</text>
<text x="133.3" y="52.6">PD_1</text>
<text x="133.3" y="49.4">PD3</text>
<text x="149.2" y="52.6">LED_1</text>
<text x="149.2" y="49.4">LED4</text>
<text x="175.7" y="52.6">PD_1</text>
<text x="175.7" y="49.4">PD4</text>
<text x="191.6" y="52.6">LED_1</text>
<text x="191.6" y="49.4">LED5</text>
<text x="218" y="52.6">PD_1</text>
<text x="218" y="49.4">PD5</text>
<text x="233.9" y="52.6">LED_1</text>
<text x="233.9" y="49.4">LED6</text>
<text x="260.3" y="52.6">PD_1</text>
<text x="260.3" y="49.4">PD6</text>
<text x="276.2" y="52.6">LED_1</text>
<text x="276.2" y="49.4">LED7</text>
<text x="302.7" y="52.6">PD_1</text>
<text x="302.7" y="49.4">PD7</text>
<text x="318.6" y="52.6">LED_1</text>
<text x="318.6" y="49.4">LED8</text>
<text x="345" y="52.6">PD_1</text>
<text x="345" y="49.4">PD8</text>
<text x="360.9" y="52.6">LED_1</text>
<text x="360.9" y="49.4">LED9</text>
<text x="387.3" y="52.6">PD_1</text>
<text x="387.3" y="49.4">PD9</text>
<text x="359.2" y="75.8">TECHNOIOT-1.30&quot;TFT_1</text>
<text x="359.6" y="72.8">TFT1</text>
<text x="148.5" y="82.9">R13</text>
<text x="169.7" y="82.9">R27</text>
<text x="190.9" y="82.9">R14</text>
<text x="212" y="82.9">R28</text>
<text x="21.5" y="87.9">330</text>
<text x="21.5" y="84.7">R10</text>
<text x="42.7" y="87.9">10k</text>
<text x="42.7" y="84.7">R24</text>
<text x="63.9" y="87.9">330</text>
<text x="63.9" y="84.7">R11</text>
<text x="85" y="87.9">10k</text>
<text x="85" y="84.7">R25</text>
<text x="106.2" y="87.9">330</text>
<text x="106.2" y="84.7">R12</text>
<text x="127.4" y="87.9">10k</text>
<text x="127.4" y="84.7">R26</text>
<text x="148.5" y="86.1">330</text>
<text x="169.7" y="86.1">10k</text>
<text x="190.9" y="86.1">330</text>
<text x="212" y="86.1">10k</text>
<text x="22.2" y="100.5">LED10</text>
<text x="48.7" y="100.5">PD10</text>
<text x="64.6" y="100.5">LED11</text>
<text x="91" y="100.5">PD11</text>
<text x="106.9" y="100.5">LED12</text>
<text x="133.3" y="100.5">PD12</text>
<text x="149.2" y="102">LED_1</text>
<text x="149.2" y="98.8">LED13</text>
<text x="175.7" y="98.8">PD13</text>
<text x="191.6" y="102">LED_1</text>
<text x="191.6" y="98.8">LED14</text>
<text x="218" y="98.8">PD14</text>
<text x="22.2" y="103.7">LED_1</text>
<text x="48.7" y="103.8">PD_1</text>
<text x="64.6" y="103.7">LED_1</text>
<text x="91" y="103.8">PD_1</text>
<text x="106.9" y="103.7">LED_1</text>
<text x="133.3" y="103.8">PD_1</text>
<text x="175.7" y="102">PD_1</text>
<text x="218" y="102">PD_1</text>
<text x="314" y="105.5">10uF</text>
<text x="314" y="102.3">C1</text>
<text x="333.4" y="105.5">10uF</text>
<text x="333.4" y="102.3">C2</text>
<text x="50.8" y="123.2">U1</text>
<text x="174.8" y="125.3">ESP32C3-SUPER-MINI</text>
<text x="188.4" y="121.8">U2</text>
<text x="218.4" y="123.4">D3</text>
<text x="50.8" y="126.4">16 Channel Mux</text>
<text x="218.4" y="126.6">1N4007 Diode</text>
<text x="322.4" y="160.4">U3</text>
<text x="322.4" y="163.5">RZ7886</text>
<text x="160.3" y="190.5">SW2</text>
<text x="178" y="190.5">SW3</text>
<text x="195.6" y="190.5">SW4</text>
<text x="215.5" y="190.5">R31</text>
<text x="322.4" y="190">RZ7886</text>
<text x="322.4" y="186.9">U4</text>
<text x="27.8" y="195.4">pinheader1X2</text>
<text x="27.8" y="192.1">U7</text>
<text x="56.4" y="195.4">SW8</text>
<text x="160.3" y="193.5">BACK</text>
<text x="178" y="193.5">DOWN</text>
<text x="195.6" y="193.5">UP</text>
<text x="215.5" y="193.7">5k1</text>
<text x="56.4" y="198.5">SAKLAR 6 PIN</text>
<text x="100.2" y="202.7">U8</text>
<text x="126.6" y="202.7">U9</text>
<text x="100.2" y="206">pinheader1X2</text>
<text x="126.6" y="206">pinheader1X2</text>
<text x="178.5" y="207.8">2k</text>
<text x="178.5" y="204.6">R29</text>
<text x="196.1" y="207.8">4k7</text>
<text x="196.1" y="204.6">R30</text>
<text x="239.7" y="214.7">BOOT</text>
<text x="239.7" y="211.7">SW1</text>
<text x="304.8" y="220.1">pinheader1X2</text>
<text x="304.8" y="216.8">U5</text>
<text x="338.3" y="220.1">pinheader1X2</text>
<text x="338.3" y="216.8">U6</text>
<text x="54.3" y="227.1">1N4007 Diode</text>
<text x="54.3" y="224">D1</text>
<text x="160.3" y="227.6">SW7</text>
<text x="178" y="227.6">SW6</text>
<text x="195.6" y="227.6">SW5</text>
<text x="215.5" y="227.5">R32</text>
<text x="160.3" y="230.5">ENT</text>
<text x="178" y="230.5">MIN</text>
<text x="195.6" y="230.5">PLUS</text>
<text x="215.5" y="230.8">5k1</text>
<text x="54.3" y="239.5">1N4007 Diode</text>
<text x="54.3" y="236.3">D2</text>
<text x="178.5" y="244.9">2k</text>
<text x="178.5" y="241.7">R34</text>
<text x="196.1" y="244.9">4k7</text>
<text x="196.1" y="241.7">R33</text>
</g>
<g font-size="3.2" fill="#00f">
<text x="36.8" y="130.8">1</text>
<text x="67" y="130.8">24</text>
<text x="169.1" y="129">1</text>
<text x="173.6" y="130.5">GPIO5</text>
<text x="203.2" y="130.5">5V</text>
<text x="209.9" y="129">16</text>
<text x="36.8" y="134.3">2</text>
<text x="36.8" y="137.9">3</text>
<text x="41.3" y="135.7">C1</text>
<text x="41.3" y="132.2">C0</text>
<text x="58.6" y="132.2">SIG</text>
<text x="169.1" y="132.6">2</text>
<text x="169.1" y="136.1">3</text>
<text x="173.6" y="134">GPIO6</text>
<text x="173.6" y="137.5">GPIO7</text>
<text x="200.2" y="134">GND</text>
<text x="201.2" y="137.5">3V3</text>
<text x="209.9" y="136.1">14</text>
<text x="209.9" y="132.6">15</text>
<text x="36.8" y="141.4">4</text>
<text x="41.3" y="142.8">C3</text>
<text x="41.3" y="139.3">C2</text>
<text x="60.4" y="142.8">S3</text>
<text x="67" y="141.4">23</text>
<text x="169.1" y="139.6">4</text>
<text x="169.1" y="143.2">5</text>
<text x="173.6" y="141">GPIO8</text>
<text x="197.2" y="141">GPIO4</text>
<text x="209.9" y="143.2">12</text>
<text x="209.9" y="139.6">13</text>
<text x="36.8" y="144.9">5</text>
<text x="36.8" y="148.4">6</text>
<text x="41.3" y="149.9">C5</text>
<text x="41.3" y="146.3">C4</text>
<text x="60.4" y="149.9">S1</text>
<text x="60.4" y="146.3">S2</text>
<text x="67" y="148.4">21</text>
<text x="67" y="144.9">22</text>
<text x="169.1" y="146.7">6</text>
<text x="173.6" y="144.6">GPIO9</text>
<text x="173.6" y="148.1">GPIO10</text>
<text x="197.2" y="148.1">GPIO2</text>
<text x="197.2" y="144.6">GPIO3</text>
<text x="209.9" y="146.7">11</text>
<text x="36.8" y="152">7</text>
<text x="36.8" y="155.5">8</text>
<text x="41.3" y="153.4">C6</text>
<text x="60.4" y="153.4">S0</text>
<text x="67" y="152">20</text>
<text x="169.1" y="150.2">7</text>
<text x="169.1" y="153.7">8</text>
<text x="173.6" y="151.6">GPIO20</text>
<text x="173.6" y="155.2">GPIO21</text>
<text x="197.2" y="155.2">GPIO0</text>
<text x="197.2" y="151.6">GPIO1</text>
<text x="209.9" y="153.7">9</text>
<text x="209.9" y="150.2">10</text>
<text x="36.8" y="159">9</text>
<text x="41.3" y="160.4">C8</text>
<text x="41.3" y="156.9">C7</text>
<text x="34.8" y="162.6">10</text>
<text x="34.8" y="166.1">11</text>
<text x="41.3" y="167.5">C10</text>
<text x="41.3" y="164">C9</text>
<text x="60.2" y="164">EN</text>
<text x="67" y="162.6">19</text>
<text x="311.8" y="167.9">1</text>
<text x="335.3" y="167.9">8</text>
<text x="34.8" y="169.6">12</text>
<text x="34.8" y="173.1">13</text>
<text x="41.3" y="171">C11</text>
<text x="311.8" y="171.4">2</text>
<text x="315.3" y="169.6">BI</text>
<text x="315.3" y="173.1">FI</text>
<text x="329.2" y="173.1">BO</text>
<text x="329.2" y="169.6">BO</text>
<text x="335.3" y="171.4">7</text>
<text x="34.8" y="176.7">14</text>
<text x="41.3" y="178.1">C13</text>
<text x="41.3" y="174.6">C12</text>
<text x="58" y="178.1">VCC</text>
<text x="67" y="176.7">18</text>
<text x="329.5" y="176.7">FO</text>
<text x="335.3" y="178.4">5</text>
<text x="335.3" y="174.9">6</text>
<text x="34.8" y="180.2">15</text>
<text x="34.8" y="183.7">16</text>
<text x="41.3" y="185.1">C15</text>
<text x="41.3" y="181.6">C14</text>
<text x="57.3" y="185.1">GND</text>
<text x="67" y="183.7">17</text>
<text x="221.2" y="183.5">BTNL</text>
<text x="329.5" y="180.2">FO</text>
<text x="311.8" y="194.3">1</text>
<text x="311.8" y="197.8">2</text>
<text x="315.3" y="196.1">BI</text>
<text x="329.2" y="196.1">BO</text>
<text x="335.3" y="197.8">7</text>
<text x="335.3" y="194.3">8</text>
<text x="27.9" y="203.7" transform="rotate(-90 27.9 203.7)">2</text>
<text x="29.3" y="199.2" transform="rotate(-90 29.3 199.2)">2</text>
<text x="31.4" y="203.7" transform="rotate(-90 31.4 203.7)">1</text>
<text x="32.8" y="199.2" transform="rotate(-90 32.8 199.2)">1</text>
<text x="50.9" y="201.4">3</text>
<text x="67" y="201.4">6</text>
<text x="315.3" y="199.6">FI</text>
<text x="329.2" y="199.6">BO</text>
<text x="329.5" y="203.1">FO</text>
<text x="335.3" y="201.4">6</text>
<text x="50.9" y="208.4">2</text>
<text x="67" y="208.4">5</text>
<text x="101.6" y="209.8" transform="rotate(-90 101.6 209.8)">2</text>
<text x="105.1" y="209.8" transform="rotate(-90 105.1 209.8)">1</text>
<text x="128.1" y="209.8" transform="rotate(-90 128.1 209.8)">2</text>
<text x="131.6" y="209.8" transform="rotate(-90 131.6 209.8)">1</text>
<text x="329.5" y="206.7">FO</text>
<text x="335.3" y="204.9">5</text>
<text x="50.9" y="215.5">1</text>
<text x="67" y="215.5">4</text>
<text x="100.2" y="214.3" transform="rotate(-90 100.2 214.3)">2</text>
<text x="103.7" y="214.3" transform="rotate(-90 103.7 214.3)">1</text>
<text x="126.6" y="214.3" transform="rotate(-90 126.6 214.3)">2</text>
<text x="130.2" y="214.3" transform="rotate(-90 130.2 214.3)">1</text>
<text x="221.2" y="220.5">BTNR</text>
<text x="306.2" y="223.9" transform="rotate(-90 306.2 223.9)">2</text>
<text x="309.7" y="223.9" transform="rotate(-90 309.7 223.9)">1</text>
<text x="339.7" y="223.9" transform="rotate(-90 339.7 223.9)">2</text>
<text x="343.3" y="223.9" transform="rotate(-90 343.3 223.9)">1</text>
<text x="304.8" y="228.4" transform="rotate(-90 304.8 228.4)">2</text>
<text x="308.3" y="228.4" transform="rotate(-90 308.3 228.4)">1</text>
<text x="338.3" y="228.4" transform="rotate(-90 338.3 228.4)">2</text>
<text x="341.8" y="228.4" transform="rotate(-90 341.8 228.4)">1</text>
</g>
<g font-size="3.2">
<text x="311.8" y="174.9">3</text>
<text x="315.3" y="176.7">GND</text>
<text x="311.8" y="201.4">3</text>
<text x="315.3" y="203.1">GND</text>
</g>
<g font-size="3.2" fill="#f00">
<text x="311.8" y="178.4">4</text>
<text x="315.3" y="180.2">VCC</text>
<text x="311.8" y="204.9">4</text>
<text x="315.3" y="206.7">VCC</text>
</g>
<g font-size="2.5" fill="#800">
<text x="361.4" y="93.1" transform="rotate(-90 361.4 93.1)">3V3</text>
<text x="361.4" y="109.3" transform="rotate(-90 361.4 109.3)">ST7789</text>
<text x="366" y="110.7" transform="rotate(-90 366 110.7)">TECHNOIOT 1.3&quot;TFT</text>
</g>
<text font-size="1.8" fill="#800" x="360.9" y="82.7">240*240</text>
<g font-size="1.8" fill="#00f">
<text x="353.5" y="118.2" transform="rotate(-90 353.5 118.2)">GND</text>
<text x="357" y="118.2" transform="rotate(-90 357 118.2)">VCC</text>
<text x="360.5" y="118.2" transform="rotate(-90 360.5 118.2)">SCL</text>
<text x="364" y="118.2" transform="rotate(-90 364 118.2)">SDA</text>
<text x="367.6" y="118.2" transform="rotate(-90 367.6 118.2)">RES</text>
<text x="371.1" y="118.2" transform="rotate(-90 371.1 118.2)">DC</text>
<text x="374.6" y="118.2" transform="rotate(-90 374.6 118.2)">BLK</text>
<text x="352.4" y="121.1" transform="rotate(-90 352.4 121.1)">7</text>
<text x="356" y="121.1" transform="rotate(-90 356 121.1)">6</text>
<text x="359.5" y="121.1" transform="rotate(-90 359.5 121.1)">5</text>
<text x="363" y="121.1" transform="rotate(-90 363 121.1)">4</text>
<text x="366.5" y="121.1" transform="rotate(-90 366.5 121.1)">3</text>
<text x="370.1" y="121.1" transform="rotate(-90 370.1 121.1)">2</text>
<text x="373.6" y="121.1" transform="rotate(-90 373.6 121.1)">1</text>
</g>
</svg>
